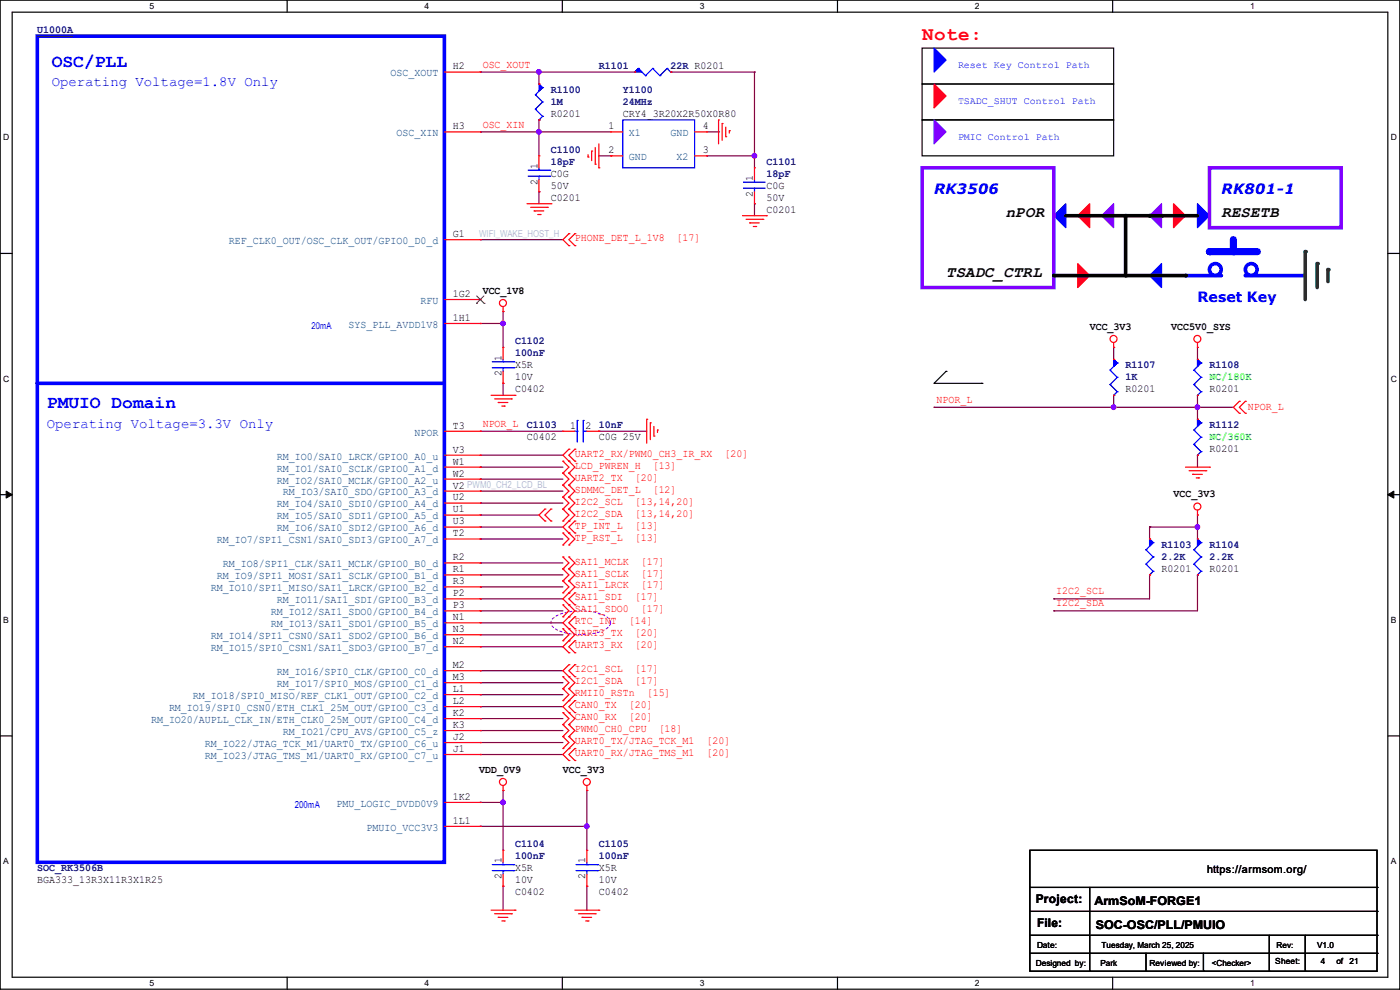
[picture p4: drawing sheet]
<svg xmlns="http://www.w3.org/2000/svg" width="297mm" height="210mm" viewBox="0 0 297 210" stroke-linecap="round" stroke-linejoin="round" font-family="sans-serif">
<path d="M0 0h297v209.8h-297zM2.6 2.6h291.8v204.7h-291.8z" fill="none" stroke="#000" stroke-width=".25"/>
<g fill="#fff">
<path d="M31.7 .3h1v2h-1z"/>
<path d="M31.7 207.6h1v1.9h-1z"/>
</g>
<path d="M60.9 0v2.6M60.9 207.3v2.5" fill="none" stroke="#000" stroke-width=".25"/>
<g fill="#fff">
<path d="M90.1 .3h1v2h-1z"/>
<path d="M90.1 207.6h1v1.9h-1z"/>
</g>
<path d="M119.3 0v2.6M119.3 207.3v2.5" fill="none" stroke="#000" stroke-width=".25"/>
<g fill="#fff">
<path d="M148.5 .3h.9v2h-.9z"/>
<path d="M148.5 207.6h.9v1.9h-.9z"/>
</g>
<path d="M177.7 0v2.6M177.7 207.3v2.5" fill="none" stroke="#000" stroke-width=".25"/>
<g fill="#fff">
<path d="M206.8 .3h1v2h-1z"/>
<path d="M206.8 207.6h1v1.9h-1z"/>
</g>
<path d="M236.1 0v2.6M236.1 207.3v2.5" fill="none" stroke="#000" stroke-width=".25"/>
<g fill="#fff">
<path d="M265.2 .3h1v2h-1z"/>
<path d="M265.2 207.6h1v1.9h-1z"/>
<path d="M.7 28.2h1.2v1.9h-1.2z"/>
<path d="M295.1 28.2h1.2v1.9h-1.2z"/>
<path d="M.7 79.3h1.2v2h-1.2z"/>
<path d="M295.1 79.3h1.2v2h-1.2z"/>
</g>
<path d="M0 53.8h2.6M294.4 53.8h2.6" fill="none" stroke="#000" stroke-width=".25"/>
<g fill="#fff">
<path d="M.7 130.5h1.2v2h-1.2z"/>
<path d="M295.1 130.5h1.1v2h-1.1z"/>
</g>
<path d="M0 104.9h2.6M294.4 104.9h2.6" fill="none" stroke="#000" stroke-width=".25"/>
<path d="M1.3 104.2l1.3 .7-1.3 .8zM294.4 104.9l1.3-.7v1.5z" fill="#000" stroke="#000" stroke-width=".21"/>
<g fill="#fff">
<path d="M.7 181.7h1.2v2h-1.2z"/>
<path d="M295.1 181.7h1.1v2h-1.1z"/>
</g>
<path d="M195.6 10.2h40.7v7.6h-40.7zM195.6 17.8h40.7v7.6h-40.7zM195.6 25.4h40.7v7.7h-40.7zM200.7 78.8h.1M200.7 78.8l-2.5 2.5h10.1M208.3 81.3h.1M0 156.1h2.6M294.4 156.1h2.6" fill="none" stroke="#000" stroke-width=".25"/>
<path d="M198.2 10.2l2.5 2.5-2.5 2.6z" fill-rule="evenodd" fill="#00f" stroke="#00f" stroke-width=".25"/>
<path d="M198.2 17.8l2.5 2.6-2.5 2.5z" fill-rule="evenodd" fill="#f00" stroke="#f00" stroke-width=".25"/>
<path d="M198.2 25.4l2.5 2.6-2.5 2.5z" fill-rule="evenodd" fill="#8000ff" stroke="#8000ff" stroke-width=".25"/>
<g fill="none" stroke="#00f" stroke-width=".76">
<path d="M264.2 58.5h12.7"/>
<circle cx="265.5" cy="57.2" r="1.25"/>
</g>
<path d="M243.9 45.8h2.5" fill="none" stroke="#000" stroke-width=".76"/>
<circle cx="246.4" cy="45.8" r=".38" fill="#000"/>
<circle cx="264.2" cy="58.5" r=".38" fill="#00f"/>
<path d="M261.7 50.8v2.6" fill="none" stroke="#00f" stroke-width="1.5"/>
<circle cx="261.7" cy="53.4" r=".76" fill="#00f"/>
<path d="M256.6 53.4h10.1" fill="none" stroke="#00f" stroke-width="1.5"/>
<circle cx="256.6" cy="53.4" r=".76" fill="#00f"/>
<g fill="#00f" stroke="#00f" stroke-width=".25">
<path d="M226.1 43.2v5.1l-2.5-2.5z" fill-rule="evenodd"/>
<path d="M254 43.2l2.6 2.6-2.6 2.5z" fill-rule="evenodd"/>
</g>
<g fill="#8000ff" stroke="#8000ff" stroke-width=".25">
<path d="M233.7 45.8l2.6-2.6v5.1z" fill-rule="evenodd"/>
<path d="M246.4 43.2v5.1l-2.5-2.5z" fill-rule="evenodd"/>
</g>
<g fill="#f00" stroke="#f00" stroke-width=".25">
<path d="M228.6 45.8l2.6-2.6v5.1z" fill-rule="evenodd"/>
<path d="M249 43.2l2.5 2.6-2.5 2.5z" fill-rule="evenodd"/>
</g>
<path d="M226.1 45.8h27.9" fill="none" stroke="#000" stroke-width=".76"/>
<g fill="#000">
<circle cx="238.8" cy="45.8" r=".38"/>
<circle cx="243.9" cy="45.8" r=".38"/>
<circle cx="246.4" cy="45.8" r=".38"/>
</g>
<g fill="none" stroke="#00f" stroke-width=".76">
<path d="M251.5 58.5h7.6"/>
<circle cx="257.8" cy="57.2" r="1.25"/>
</g>
<circle cx="251.5" cy="58.5" r=".38" fill="#00f"/>
<path d="M246.4 55.9v5.1l-2.5-2.5z" fill-rule="evenodd" fill="#00f" stroke="#00f" stroke-width=".25"/>
<path d="M223.6 58.5h27.9M238.8 45.8v12.7" fill="none" stroke="#000" stroke-width=".76"/>
<g fill="#000">
<circle cx="223.6" cy="58.5" r=".38"/>
<circle cx="238.8" cy="58.5" r=".38"/>
<circle cx="251.5" cy="58.5" r=".38"/>
</g>
<path d="M228.6 55.9l2.6 2.6-2.6 2.5z" fill-rule="evenodd" fill="#f00" stroke="#f00" stroke-width=".25"/>
<path d="M195.6 35.6h28v25.4h-28zM256.6 35.6h27.9v12.7h-27.9z" fill="none" stroke="#8000ff" stroke-width=".76"/>
<path d="M276.9 53.4v10.1" fill="none" stroke="#008000" stroke-width=".76"/>
<circle cx="276.9" cy="53.4" r=".38" fill="#008000"/>
<path d="M279.4 55.9v5.1" fill="none" stroke="#008000" stroke-width=".76"/>
<circle cx="279.4" cy="55.9" r=".38" fill="#008000"/>
<path d="M281.7 57.2v2.5" fill="none" stroke="#008000" stroke-width=".76"/>
<circle cx="281.7" cy="57.2" r=".38" fill="#008000"/>
<path d="M117.3 131.2a10 10 0 0 1 7-1.6 7.8 7.8 0 0 1 4.8 1.6 1.29 1.29 0 0 1-.4 2.2 12.6 12.6 0 0 1-11 0 1.34 1.34 0 0 1-.4-2.2z" fill="none" stroke="#f0f" stroke-width=".25" stroke-dasharray=".5"/>
<g fill="none" stroke="#800040" stroke-width=".25">
<path d="M101.9 15.3h.1M101.9 15.3h32.8M114.3 15.3h.1M114.3 15.3v2.5M134.7 15.3h.1M142.3 15.3h.1M142.3 15.3h17.8M160.1 15.3h.1M160.1 15.3v20.3M101.9 28h.1M101.9 28h27.7M114.3 25.4h.1"/>
<path d="M114.3 28h.1M114.3 25.4v7.7M127 33.1h2.6M129.6 33.1h.1M149.9 33.1h.1M149.9 28h2.5M149.9 33.1h10.2M152.4 28h.1M160.1 33.1h.1M101.9 50.8h.1M101.9 50.8h17.5M114.3 40.7h.1"/>
<path d="M114.3 40.7v2.5M160.1 43.2h.1M160.1 43.2v2.6M101.9 68.6h.1M101.9 68.6h4.8M106.7 66.1h.1M106.7 68.6h.1M106.7 66.1v7.6M236.3 73.7h.1M236.3 73.7v2.5M254 73.7h.1M254 73.7v2.5"/>
<path d="M101.9 91.5h.1M101.9 96.6h.1M101.9 99.1h.1M101.9 91.5h17.5M101.9 96.6h17.5M101.9 99.1h17.5M106.7 81.3h.1M106.7 81.3v2.6M127 91.5h.1M127 91.5h10.2M198.2 86.4h.1M198.2 86.4h63.5"/>
<path d="M236.3 83.9h.1M236.3 86.4h.1M236.3 83.9v2.5M254 83.9h.1M254 86.4h.1M254 96.6h.1M254 83.9v5M254 96.6v2.5M101.9 101.6h.1M101.9 104.2h.1M101.9 106.7h.1M101.9 109.3h.1"/>
<path d="M101.9 111.8h.1M101.9 114.3h.1M101.9 119.4h.1M101.9 111.8h17.5M101.9 101.6h17.5M101.9 104.2h17.5M101.9 106.7h17.5M101.9 109.3h12.4M101.9 114.3h17.5M101.9 119.4h17.5M243.9 111.8h.1M243.9 111.8h10.1"/>
<path d="M243.9 111.8v2.5M254 109.3h.1M254 111.8h.1M254 109.3v5M101.9 122h.1M101.9 124.5h.1M101.9 127h.1M101.9 129.6h.1M101.9 132.1h.1M101.9 134.7h.1M101.9 137.2h.1M101.9 127h17.5"/>
<path d="M101.9 129.6h17.5M101.9 122h17.5M101.9 124.5h17.5M101.9 132.1h17.5M101.9 134.7h17.5M101.9 137.2h17.5M223.6 127h.1M223.6 129.6h.1M243.9 122h.1M243.9 122v5h-20.3M254 122h.1M254 122v7.6h-30.4"/>
<path d="M101.9 142.3h.1M101.9 144.8h.1M101.9 147.4h.1M101.9 149.9h.1M101.9 152.4h.1M101.9 155h.1M101.9 157.5h.1M101.9 142.3h17.5M101.9 144.8h17.5M101.9 147.4h17.5M101.9 149.9h17.5M101.9 152.4h17.5"/>
<path d="M101.9 155h17.5M101.9 157.5h17.5M101.9 170.2h.1M101.9 175.3h.1M101.9 160.1h.1M101.9 170.2h4.8M101.9 175.3h22.6M101.9 160.1h17.5M106.7 167.7h.1M106.7 170.2h.1M106.7 167.7v12.7M124.5 167.7h.1"/>
<path d="M124.5 175.3h.1M124.5 167.7v12.7M106.7 188h.1M106.7 188v5.1M124.5 188h.1M124.5 188v5.1"/>
</g>
<g fill="#f0f" stroke="#f0f" stroke-width=".25">
<circle cx="114.3" cy="15.3" r=".49"/>
<circle cx="254" cy="111.8" r=".49"/>
<circle cx="114.3" cy="28" r=".49"/>
<circle cx="160" cy="33" r=".49"/>
<circle cx="254" cy="86.4" r=".49"/>
<circle cx="106.7" cy="68.6" r=".49"/>
<circle cx="106.7" cy="170.2" r=".49"/>
<circle cx="124.5" cy="175.3" r=".49"/>
<circle cx="236.2" cy="86.4" r=".49"/>
</g>
<g fill="none" stroke="#f00" stroke-width=".25">
<path d="M114.3 17.8h.1M134.7 15.3h.1M142.3 15.3h.1M114.3 33.1h.1M114.3 25.4h.1M114.3 33.1v2.5M114.3 38.1v2.6M124.8 33.3h.1M124.8 32.8v.5M125.5 32h.1M125.5 32v2.1M126.3 34.8h.1"/>
<path d="M126.3 31.3v3.5M127 35.6h.1M127 30.5v5.1M129.6 28h.1M129.6 33.1h.1M129.6 28h2.5M129.6 33.1h2.5M147.4 28h2.5M147.4 33.1h2.5M149.9 33.1h.1M149.9 28h.1M152.4 25.4h.1"/>
<path d="M152.4 25.4v5.1M153.2 26.2h.1M153.2 26.2v3.6M154 29h.1M154 27v2M154.7 27.7h.1M154.7 27.7v.5M160.1 35.6h.1M160.1 35.6v2.5M111.8 43.2h5.1M112.6 44h3.5M113.3 44.7h.1"/>
<path d="M113.3 44.7h2.1M114.1 45.5h.5M114.3 40.7h.1M114.6 45.5h.1M116.1 44h.1M116.9 43.2h.1M120.7 49.6h.1M120.7 52.1h.1M120.7 49.6l-1.3 1.2 1.3 1.3M122 52.1h.1M122 49.6h.1M122 49.6l-1.3 1.2 1.3 1.3"/>
<path d="M157.5 45.8h5.1M158.3 46.5h3.5M159 47.3h.1M159 47.3h2.1M159.8 48h.5M160.1 43.2h.1M160.1 40.7v2.5M160.3 48h.1M161.8 46.5h.1M162.6 45.8h.1M106.7 66.1h.1M106.7 73.7h.1"/>
<path d="M106.7 65.1v1M106.7 73.7v2.5M106.7 78.8v2.5M236.3 73.7h.1M236.3 72.7v1M254 73.7h.1M254 76.2h.1M254 72.7v1M104.2 83.9h5.1M104.9 84.6h3.6M105.7 85.4h.1M105.7 85.4h2"/>
<path d="M106.5 86.1h.5M106.7 81.3h.1M107 86.1h.1M108.5 84.6h.1M109.3 83.9h.1M119.4 97.8h.1M119.4 91.5h.1M119.4 97.8l1.3 1.3-1.3 1.3M119.4 91.5h2.6M120.7 95.3h.1M120.7 97.8h.1M120.7 95.3l-1.3 1.3 2.6 2.5-1.3 1.3"/>
<path d="M122 97.8h.1M122 95.3h.1M122 95.3l-1.3 1.3 1.3 1.2M124.5 91.5h2.5M127 91.5h.1M137.2 88.9h.1M137.2 88.9v5.1M138 89.7h.1M138 89.7v3.6M138.7 92.5h.1M138.7 90.5v2M139.5 91.2h.1"/>
<path d="M139.5 91.2v.5M251.5 99.1h5.1M252.3 99.9h3.5M254 83.9h.1M254 88.9h.1M254 96.6h.1M255.8 99.9h.1M256.6 99.1h.1M262.9 85.1h.1M262.9 87.7h.1M262.9 85.1l-1.2 1.3 1.2 1.3M264.2 87.7h.1"/>
<path d="M264.2 85.1h.1M264.2 85.1l-1.3 1.3 1.3 1.3M115.6 108h.1M115.6 110.5h.1M115.6 108l-1.3 1.3 1.3 1.2M116.9 110.5h.1M116.9 108h.1M116.9 108l-1.3 1.3 1.3 1.2M119.4 100.4h.1M119.4 102.9h.1M119.4 105.5h.1M119.4 108h.1"/>
<path d="M119.4 110.5h.1M119.4 115.6h.1M119.4 113.1h.1M119.4 118.2h.1M119.4 100.4l1.3 1.2-1.3 1.3M119.4 102.9l1.3 1.3-1.3 1.3M119.4 105.5l1.3 1.2-1.3 1.3M119.4 113.1l1.3 1.2-1.3 1.3M119.4 108l1.3 1.3-1.3 1.2M119.4 118.2l1.3 1.2-1.3 1.3M120.7 100.4h.1M120.7 102.9h.1"/>
<path d="M120.7 105.5h.1M120.7 108h.1M120.7 110.5h.1M120.7 113.1h.1M120.7 115.6h.1M120.7 118.2h.1M120.7 100.4l1.3 1.2-1.3 1.3M120.7 102.9l1.3 1.3-1.3 1.3M120.7 105.5l1.3 1.2-1.3 1.3M120.7 108l1.3 1.3-2.6 2.5 2.6 2.5-1.3 1.3M120.7 118.2l1.3 1.2-1.3 1.3M122 113.1h.1"/>
<path d="M122 110.5h.1M122 110.5l-1.3 1.3 1.3 1.3M243.9 114.3h.1M253 100.6h.1M253 100.6h2.1M253.8 101.4h.5M254 109.3h.1M254 114.3h.1M254 108.2v1.1M254.3 101.4h.1M119.4 120.7h.1M119.4 123.2h.1"/>
<path d="M119.4 125.8h.1M119.4 130.9h.1M119.4 128.3h.1M119.4 135.9h.1M119.4 133.4h.1M119.4 120.7l1.3 1.3-1.3 1.2M119.4 123.2l1.3 1.3-1.3 1.3M119.4 128.3l1.3 1.3-1.3 1.3M119.4 133.4l1.3 1.3-1.3 1.2M120.7 120.7h.1M120.7 123.2h.1M120.7 125.8h.1"/>
<path d="M120.7 128.3h.1M120.7 130.9h.1M120.7 135.9h.1M120.7 133.4h.1M120.7 138.5h.1M120.7 120.7l1.3 1.3-1.3 1.2M120.7 123.2l1.3 1.3-2.6 2.5 2.6 2.6-2.6 2.5 2.6 2.6-2.6 2.5 1.3 1.3M122 128.3h.1M122 125.8h.1M122 138.5h.1M122 135.9h.1M122 133.4h.1"/>
<path d="M122 130.9h.1M122 125.8l-1.3 1.2 1.3 1.3M122 135.9l-1.3 1.3 1.3 1.3M122 130.9l-1.3 1.2 1.3 1.3M243.9 122h.1M254 122h.1M119.4 146.1h.1M119.4 143.6h.1M119.4 148.6h.1M119.4 153.7h.1M119.4 151.2h.1M119.4 156.3h.1"/>
<path d="M119.4 158.8h.1M119.4 143.6l1.3 1.2-1.3 1.3M119.4 146.1l1.3 1.3-1.3 1.2M119.4 151.2l1.3 1.2-1.3 1.3M119.4 153.7l1.3 1.3-1.3 1.3M119.4 156.3l1.3 1.2-1.3 1.3M120.7 141h.1M120.7 143.6h.1M120.7 146.1h.1M120.7 148.6h.1M120.7 151.2h.1M120.7 153.7h.1"/>
<path d="M120.7 156.3h.1M120.7 158.8h.1M120.7 141l-1.3 1.3 2.6 2.5-1.3 1.3M120.7 146.1l1.3 1.3-2.6 2.5 2.6 2.5-1.3 1.3M120.7 153.7l1.3 1.3-1.3 1.3M120.7 156.3l1.3 1.2-2.6 2.6 1.3 1.2M122 143.6h.1M122 141h.1M122 151.2h.1M122 148.6h.1M122 158.8h.1M122 141l-1.3 1.3 1.3 1.3"/>
<path d="M122 148.6l-1.3 1.3 1.3 1.3M122 158.8l-1.3 1.3 1.3 1.2M106.7 167.7h.1M106.7 166.7v1M120.7 161.3h.1M122 161.3h.1M124.5 167.7h.1M124.5 166.7v1M104.2 193.1h5.1M104.9 193.8h3.6M105.7 194.6h.1M105.7 194.6h2"/>
<path d="M106.5 195.4h.5M106.7 180.4h.1M106.7 188h.1M106.7 180.4v2.5M106.7 185.5v2.5M107 195.4h.1M108.5 193.8h.1M109.3 193.1h.1M122 193.1h5M122.7 193.8h3.6M123.5 194.6h.1M123.5 194.6h2"/>
<path d="M124.2 195.4h.6M124.8 195.4h.1M126.3 193.8h.1M127 193.1h.1"/>
<circle cx="106.7" cy="64.3" r=".74"/>
<circle cx="236.2" cy="71.9" r=".74"/>
<circle cx="254" cy="71.9" r=".74"/>
<circle cx="254" cy="107.5" r=".74"/>
<circle cx="106.7" cy="165.9" r=".74"/>
<circle cx="124.5" cy="165.9" r=".74"/>
</g>
<g fill="none" stroke="#000" stroke-width=".25">
<path d="M218.5 180.4h73.6v25.6h-73.6zM218.5 188.3h73.6M218.5 193.3h73.6M218.5 198.4h73.6M231.2 188.3v17.7M269.3 198.4v7.6M276.9 198.4v7.6M292.1 188.3h.1M292.1 193.3h.1M292.1 198.4h.1M218.5 202.2h73.6M231.2 206h.1"/>
<path d="M243.1 206h.1M243.1 202.2v3.8M255.3 206h.1M255.3 202.2v3.8M269.3 206h.1M276.9 206h.1M292.1 202.2h.1"/>
</g>
<g fill="none" stroke="#00f" stroke-width=".25">
<path d="M114.3 17.8l.8 .8M115.1 18.6h.1M115.1 18.6l-1.5 1.5M135.4 14.5h.1M135.4 14.5l-.7 .8M135.4 14.5l1.5 1.5M136.9 16h.1M138.5 14.5h.1M138.5 14.5l-1.6 1.5M138.5 14.5l1.5 1.5M140 16h.1M141.5 14.5h.1"/>
<path d="M141.5 14.5l-1.5 1.5M141.5 14.5l.8 .8M142.3 15.3h.1M112.1 37.4h4.5M112.1 36.1h4.5M113.6 20.1h.1M113.6 23.2h.1M113.6 20.1l1.5 1.5M113.6 23.2l1.5 1.5M114.3 36.1h.1M114.3 37.4h.1M114.3 25.4h.1"/>
<path d="M114.3 35.6v.5M114.3 37.4v.7M115.1 21.6h.1M115.1 24.7h.1M115.1 21.6l-1.5 1.6M115.1 24.7l-.8 .7M116.6 37.4h.1M116.6 36.1h.1M132.1 25.4h15.3v10.2h-15.3zM157.8 39.9h.1M157.8 38.7h.1M157.8 39.9h4.5"/>
<path d="M157.8 38.7h4.5M160.1 38.7h.1M160.1 39.9h.1M160.1 38.1v.6M160.1 39.9v.8M104.4 78h4.6M104.4 76.8h4.6M106.7 76.8h.1M106.7 78h.1M106.7 76.2v.6M106.7 78v.8M109 78h.1"/>
<path d="M109 76.8h.1M253.3 78.5h.1M253.3 78.5l1.5 1.6M254 76.2l.8 .8M254.8 77h.1M254.8 77l-1.5 1.5M122 91.5h.5M122.5 91.5h.1M122.5 89.2h.1M122.5 89.2v4.6M123.7 89.2h.1M123.7 91.5h.1"/>
<path d="M123.7 91.5h.8M123.7 89.2v4.6M253.3 81.6h.1M253.3 91.2h.1M253.3 94.3h.1M253.3 81.6l1.5 1.5M253.3 91.2l1.5 1.6M253.3 94.3l1.5 1.5M254 83.9h.1M254 96.6h.1M254 88.9l.8 .8M254.8 80.1h.1"/>
<path d="M254.8 83.1h.1M254.8 89.7h.1M254.8 92.8h.1M254.8 95.8h.1M254.8 80.1l-1.5 1.5M254.8 83.1l-.8 .8M254.8 89.7l-1.5 1.5M254.8 92.8l-1.5 1.5M254.8 95.8l-.8 .8M243.1 116.6h.1M243.1 119.7h.1M243.1 116.6l1.5 1.6"/>
<path d="M243.1 119.7l1.5 1.5M243.9 114.3l.7 .8M244.6 115.1h.1M244.6 118.2h.1M244.6 115.1l-1.5 1.5M244.6 118.2l-1.5 1.5M253.3 116.6h.1M253.3 119.7h.1M253.3 116.6l1.5 1.6M253.3 119.7l1.5 1.5M254 114.3l.8 .8M254.8 115.1h.1"/>
<path d="M254.8 118.2h.1M254.8 115.1l-1.5 1.5M254.8 118.2l-1.5 1.5M243.9 122h.1M244.6 121.2h.1M244.6 121.2l-.7 .8M254 122h.1M254.8 121.2h.1M254.8 121.2l-.8 .8M104.4 184.7h4.6M104.4 183.4h4.6M106.7 183.4h.1"/>
<path d="M106.7 184.7h.1M106.7 182.9v.5M106.7 184.7v.8M109 184.7h.1M109 183.4h.1"/>
</g>
<g fill="#00f" stroke="#00f" stroke-width=".25">
<path d="M254 76.2l.8 .8-.8 .8z"/>
<path d="M254 114.3l.8 .8-.8 .8z"/>
<path d="M134.7 15.3l.7-.8 .8 .8z"/>
<path d="M254 88.9l.8 .8-.8 .8z"/>
<path d="M114.3 17.8l.8 .8-.8 .7z"/>
<path d="M243.9 114.3l.7 .8-.7 .8z"/>
</g>
<path d="M7.9 7.7h86.4v175.2h-86.4zM7.9 81.3h86.4" fill="none" stroke="#00f" stroke-width=".76"/>
<circle cx="7.9" cy="81.3" r=".38" fill="#00f"/>
<path d="M7.9 7.6h7.6" fill="none" stroke="#000080" stroke-width=".21"/>
<g fill="none" stroke="#f00" stroke-width=".25">
<path d="M94.3 15.3h7.6M101.9 15.3h.1M94.3 28h7.6M101.9 28h.1M94.3 50.8h7.6M101.9 50.8h.1M94.3 63.5h7.6M94.3 68.6h7.6M101.9 63.5h.1M101.9 68.6h.1M236.3 76.2h.1M94.3 91.5h7.6"/>
<path d="M94.3 96.6h7.6M94.3 99.1h7.6M101.9 91.5h.1M101.9 96.6h.1M101.9 99.1h.1M236.3 83.9h.1M94.3 101.6h7.6M94.3 104.2h7.6M94.3 106.7h7.6M94.3 109.3h7.6M94.3 111.8h7.6M94.3 114.3h7.6"/>
<path d="M94.3 119.4h7.6M101.9 101.6h.1M101.9 104.2h.1M101.9 106.7h.1M101.9 109.3h.1M101.9 111.8h.1M101.9 114.3h.1M101.9 119.4h.1M94.3 122h7.6M94.3 124.5h7.6M94.3 127h7.6M94.3 129.6h7.6"/>
<path d="M94.3 132.1h7.6M94.3 134.7h7.6M94.3 137.2h7.6M101.9 122h.1M101.9 124.5h.1M101.9 127h.1M101.9 129.6h.1M101.9 132.1h.1M101.9 134.7h.1M101.9 137.2h.1M94.3 142.3h7.6M94.3 144.8h7.6"/>
<path d="M94.3 147.4h7.6M94.3 149.9h7.6M94.3 152.4h7.6M94.3 155h7.6M94.3 157.5h7.6M101.9 142.3h.1M101.9 144.8h.1M101.9 147.4h.1M101.9 149.9h.1M101.9 152.4h.1M101.9 155h.1M101.9 157.5h.1"/>
<path d="M94.3 160.1h7.6M94.3 170.2h7.6M94.3 175.3h7.6M101.9 160.1h.1M101.9 170.2h.1M101.9 175.3h.1M124.5 180.4h.1M124.5 188h.1M124.5 180.4v2.5M124.5 185.5v2.5"/>
</g>
<path d="M101.1 64.3h.1M101.1 62.8l1.6 1.5M102.7 62.8l-1.6 1.5M102.7 64.3h.1" fill="none" stroke="#804000" stroke-width=".21"/>
<g fill="none" stroke="#00f" stroke-width=".25">
<path d="M235.5 78.5h.1M235.5 78.5l1.5 1.6M236.3 76.2l.7 .8M237 77h.1M237 77l-1.5 1.5M235.5 81.6h.1M235.5 81.6l1.5 1.5M236.3 83.9h.1M237 80.1h.1M237 83.1h.1M237 80.1l-1.5 1.5M237 83.1l-.7 .8"/>
<path d="M122.2 184.7h4.6M122.2 183.4h4.6M124.5 183.4h.1M124.5 184.7h.1M124.5 182.9v.5M124.5 184.7v.8M126.8 184.7h.1M126.8 183.4h.1"/>
</g>
<path d="M236.3 76.2l.7 .8-.7 .8z" fill="#00f" stroke="#00f" stroke-width=".25"/>
<g fill="#f0f" stroke="#f0f" stroke-width=".25">
<circle cx="114.3" cy="15.3" r=".49"/>
<circle cx="254" cy="111.8" r=".49"/>
<circle cx="114.3" cy="28" r=".49"/>
<circle cx="160" cy="33" r=".49"/>
<circle cx="254" cy="86.4" r=".49"/>
<circle cx="106.7" cy="68.6" r=".49"/>
<circle cx="106.7" cy="170.2" r=".49"/>
<circle cx="124.5" cy="175.3" r=".49"/>
<circle cx="236.2" cy="86.4" r=".49"/>
</g>
<text font-size="4.1" fill="#f00" x="195.6" y="8.6">Note:</text>
<g font-size="3.8" fill="#00f">
<text x="11" y="14.2">OSC/PLL</text>
<text x="9.9" y="86.6">PMUIO Domain</text>
</g>
<g font-size="3.3">
<text x="213.4" y="46">nPOR</text>
<text x="259.1" y="46">RESETB</text>
<text x="200.7" y="58.7">TSADC_CTRL</text>
</g>
<g font-size="3" fill="#00f">
<text x="11" y="18.2">Operating Voltage=1.8V Only</text>
<text x="198.2" y="41.2">RK3506</text>
<text x="259.1" y="41.2">RK801-1</text>
<text x="254" y="64">Reset Key</text>
<text x="9.9" y="90.8">Operating Voltage=3.3V Only</text>
</g>
<g font-size="2.5">
<text x="219.8" y="191.6">Project:</text>
<text x="232.2" y="191.9">ArmSoM-FORGE1</text>
<text x="220" y="196.7">File:</text>
<text x="232.5" y="197">SOC-OSC/PLL/PMUIO</text>
</g>
<g font-size="2.3" fill="#000080">
<text x="7.9" y="7">U1000A</text>
<text x="127" y="14.6">R1101</text>
<text x="142.3" y="14.6">22R R0201</text>
<text x="116.9" y="19.7">R1100</text>
<text x="116.9" y="22.2">1M</text>
<text x="132.1" y="19.7">Y1100</text>
<text x="132.1" y="22.2">24MHz</text>
<text x="116.9" y="32.4">C1100</text>
<text x="116.9" y="34.9">18pF</text>
<text x="162.6" y="34.9">C1101</text>
<text x="162.6" y="37.5">18pF</text>
<text x="109.3" y="73">C1102</text>
<text x="109.3" y="75.6">100nF</text>
<text x="238.8" y="78.1">R1107</text>
<text x="238.8" y="80.6">1K</text>
<text x="256.6" y="78.1">R1108</text>
<text x="111.8" y="90.8">C1103</text>
<text x="127" y="90.8">10nF</text>
<text x="256.6" y="90.8">R1112</text>
<text x="246.4" y="116.2">R1103</text>
<text x="246.4" y="118.7">2.2K</text>
<text x="256.6" y="116.2">R1104</text>
<text x="256.6" y="118.7">2.2K</text>
<text x="109.3" y="179.7">C1104</text>
<text x="127" y="179.7">C1105</text>
<text x="7.9" y="184.8">SOC_RK3506B</text>
<text x="109.3" y="182.2">100nF</text>
<text x="127" y="182.2">100nF</text>
</g>
<g font-size="2.3" fill="#004080">
<text x="82.8" y="16.2">OSC_XOUT</text>
<text x="84.1" y="28.9">OSC_XIN</text>
<text x="133.4" y="28.9">X1</text>
<text x="142.3" y="28.9">GND</text>
<text x="133.4" y="34">GND</text>
<text x="143.6" y="34">X2</text>
<text x="48.6" y="51.8">REF_CLK0_OUT/OSC_CLK_OUT/GPIO0_D0_d</text>
<text x="89.2" y="64.5">RFU</text>
<text x="74" y="69.6">SYS_PLL_AVDD1V8</text>
<text x="87.9" y="92.4">NPOR</text>
<text x="58.7" y="97.5">RM_IO0/SAI0_LRCK/GPIO0_A0_u</text>
<text x="58.7" y="100">RM_IO1/SAI0_SCLK/GPIO0_A1_d</text>
<text x="58.7" y="102.6">RM_IO2/SAI0_MCLK/GPIO0_A2_u</text>
<text x="58.7" y="107.7">RM_IO4/SAI0_SDI0/GPIO0_A4_d</text>
<text x="60" y="105.1">RM_IO3/SAI0_SDO/GPIO0_A3_d</text>
<text x="58.7" y="110.2">RM_IO5/SAI0_SDI1/GPIO0_A5_d</text>
<text x="58.7" y="112.7">RM_IO6/SAI0_SDI2/GPIO0_A6_d</text>
<text x="46" y="115.3">RM_IO7/SPI1_CSN1/SAI0_SDI3/GPIO0_A7_d</text>
<text x="44.7" y="125.4">RM_IO10/SPI1_MISO/SAI1_LRCK/GPIO0_B2_d</text>
<text x="46" y="122.9">RM_IO9/SPI1_MOSI/SAI1_SCLK/GPIO0_B1_d</text>
<text x="47.3" y="120.4">RM_IO8/SPI1_CLK/SAI1_MCLK/GPIO0_B0_d</text>
<text x="57.4" y="130.5">RM_IO12/SAI1_SDO0/GPIO0_B4_d</text>
<text x="58.7" y="128">RM_IO11/SAI1_SDI/GPIO0_B3_d</text>
<text x="44.7" y="135.6">RM_IO14/SPI1_CSN0/SAI1_SDO2/GPIO0_B6_d</text>
<text x="57.4" y="133.1">RM_IO13/SAI1_SDO1/GPIO0_B5_d</text>
<text x="44.7" y="138.1">RM_IO15/SPI0_CSN1/SAI1_SDO3/GPIO0_B7_d</text>
<text x="58.7" y="143.2">RM_IO16/SPI0_CLK/GPIO0_C0_d</text>
<text x="40.9" y="148.3">RM_IO18/SPI0_MISO/REF_CLK1_OUT/GPIO0_C2_d</text>
<text x="58.7" y="145.8">RM_IO17/SPI0_MOS/GPIO0_C1_d</text>
<text x="32" y="153.4">RM_IO20/AUPLL_CLK_IN/ETH_CLK0_25M_OUT/GPIO0_C4_d</text>
<text x="35.9" y="150.8">RM_IO19/SPI0_CSN0/ETH_CLK1_25M_OUT/GPIO0_C3_d</text>
<text x="60" y="155.9">RM_IO21/CPU_AVS/GPIO0_C5_z</text>
<text x="43.5" y="158.5">RM_IO22/JTAG_TCK_M1/UART0_TX/GPIO0_C6_u</text>
<text x="43.5" y="161">RM_IO23/JTAG_TMS_M1/UART0_RX/GPIO0_C7_u</text>
<text x="71.4" y="171.2">PMU_LOGIC_DVDD0V9</text>
<text x="77.8" y="176.2">PMUIO_VCC3V3</text>
</g>
<g font-size="2.3">
<text x="96.1" y="14.7">H2</text>
<text x="96.1" y="27.4">H3</text>
<text x="116.9" y="24.8">R0201</text>
<text x="129.1" y="27.4">1</text>
<text x="132.1" y="24.8">CRY4_3R20X2R50X0R80</text>
<text x="149.1" y="27.4">4</text>
<text x="114" y="35.9" transform="rotate(-90 114 35.9)">1</text>
<text x="129.1" y="32.5">2</text>
<text x="149.1" y="32.5">3</text>
<text x="114" y="39.2" transform="rotate(-90 114 39.2)">2</text>
<text x="116.9" y="37.5">C0G</text>
<text x="116.9" y="40">50V</text>
<text x="159.7" y="41.7" transform="rotate(-90 159.7 41.7)">2</text>
<text x="159.7" y="38.4" transform="rotate(-90 159.7 38.4)">1</text>
<text x="162.6" y="40">C0G</text>
<text x="116.9" y="42.5">C0201</text>
<text x="162.6" y="45.1">C0201</text>
<text x="162.6" y="42.5">50V</text>
<text x="96.1" y="50.3">G1</text>
<text x="96.1" y="63">1G2</text>
<text x="102.4" y="62.4">VCC_1V8</text>
<text x="96.1" y="68.1">1H1</text>
<text x="231.2" y="70">VCC_3V3</text>
<text x="248.5" y="70">VCC5V0_SYS</text>
<text x="106.4" y="76.5" transform="rotate(-90 106.4 76.5)">1</text>
<text x="106.4" y="79.8" transform="rotate(-90 106.4 79.8)">2</text>
<text x="109.3" y="83.2">C0402</text>
<text x="109.3" y="78.1">X5R</text>
<text x="109.3" y="80.6">10V</text>
<text x="238.8" y="83.2">R0201</text>
<text x="256.6" y="83.2">R0201</text>
<text x="96.1" y="90.9">T3</text>
<text x="111.8" y="93.3">C0402</text>
<text x="120.9" y="91.1">1</text>
<text x="124.2" y="91.1">2</text>
<text x="127" y="93.3">C0G 25V</text>
<text x="256.6" y="95.9">R0201</text>
<text x="96.1" y="96">V3</text>
<text x="96.1" y="98.6">W1</text>
<text x="96.1" y="101.1">W2</text>
<text x="96.1" y="103.6">V2</text>
<text x="96.1" y="106.2">U2</text>
<text x="249" y="105.5">VCC_3V3</text>
<text x="96.1" y="108.7">U1</text>
<text x="96.1" y="111.3">U3</text>
<text x="96.1" y="113.8">T2</text>
<text x="96.1" y="118.9">R2</text>
<text x="96.1" y="121.4">R1</text>
<text x="96.1" y="124">R3</text>
<text x="246.4" y="121.3">R0201</text>
<text x="256.6" y="121.3">R0201</text>
<text x="96.1" y="126.5">P2</text>
<text x="96.1" y="129">P3</text>
<text x="96.1" y="131.6">N1</text>
<text x="96.1" y="134.1">N3</text>
<text x="96.1" y="136.7">N2</text>
<text x="96.1" y="141.7">M2</text>
<text x="96.1" y="144.3">M3</text>
<text x="96.1" y="146.8">L1</text>
<text x="96.1" y="149.4">L2</text>
<text x="96.1" y="151.9">K2</text>
<text x="96.1" y="154.4">K3</text>
<text x="96.1" y="157">J2</text>
<text x="96.1" y="159.5">J1</text>
<text x="101.6" y="164">VDD_0V9</text>
<text x="119.4" y="164">VCC_3V3</text>
<text x="96.1" y="169.7">1K2</text>
<text x="96.1" y="174.8">1L1</text>
<text x="106.4" y="183.2" transform="rotate(-90 106.4 183.2)">1</text>
<text x="109.3" y="184.8">X5R</text>
<text x="124.2" y="183.2" transform="rotate(-90 124.2 183.2)">1</text>
<text x="127" y="184.8">X5R</text>
<text x="256.1" y="185.3">https://armsom.org/</text>
<text x="7.9" y="187.3">BGA333_13R3X11R3X1R25</text>
<text x="106.4" y="186.5" transform="rotate(-90 106.4 186.5)">2</text>
<text x="109.3" y="189.9">C0402</text>
<text x="109.3" y="187.3">10V</text>
<text x="124.2" y="186.5" transform="rotate(-90 124.2 186.5)">2</text>
<text x="127" y="189.9">C0402</text>
<text x="127" y="187.3">10V</text>
</g>
<g font-size="2.3" fill="#f00">
<text x="102.4" y="14.4">OSC_XOUT</text>
<text x="102.4" y="27.1">OSC_XIN</text>
<text x="122" y="51.2">PHONE_DET_L_1V8</text>
<text x="143.5" y="51.2">[17]</text>
<text x="198.7" y="85.5">NPOR_L</text>
<text x="264.7" y="87">NPOR_L</text>
<text x="102.4" y="90.6">NPOR_L</text>
<text x="122" y="96.9">UART2_RX/PWM0_CH3_IR_RX</text>
<text x="122" y="99.4">LCD_PWREN_H</text>
<text x="122" y="102">UART2_TX</text>
<text x="134.7" y="102">[20]</text>
<text x="138.5" y="99.4">[13]</text>
<text x="153.7" y="96.9">[20]</text>
<text x="122" y="104.5">SDMMC_DET_L</text>
<text x="122" y="107.1">I2C2_SCL</text>
<text x="134.7" y="107.1">[13,14,20]</text>
<text x="138.5" y="104.5">[12]</text>
<text x="122" y="109.6">I2C2_SDA</text>
<text x="122" y="112.1">TP_INT_L</text>
<text x="134.7" y="109.6">[13,14,20]</text>
<text x="134.7" y="112.1">[13]</text>
<text x="122" y="114.7">TP_RST_L</text>
<text x="122" y="119.8">SAI1_MCLK</text>
<text x="134.7" y="114.7">[13]</text>
<text x="135.9" y="119.8">[17]</text>
<text x="122" y="122.3">SAI1_SCLK</text>
<text x="122" y="124.8">SAI1_LRCK</text>
<text x="135.9" y="122.3">[17]</text>
<text x="135.9" y="124.8">[17]</text>
<text x="122" y="127.4">SAI1_SDI</text>
<text x="122" y="129.9">SAI1_SDO0</text>
<text x="134.7" y="127.4">[17]</text>
<text x="135.9" y="129.9">[17]</text>
<text x="224.1" y="126.1">I2C2_SCL</text>
<text x="224.1" y="128.7">I2C2_SDA</text>
<text x="122" y="135">UART3_TX</text>
<text x="122" y="137.5">UART3_RX</text>
<text x="122" y="132.5">RTC_INT</text>
<text x="133.4" y="132.5">[14]</text>
<text x="134.7" y="135">[20]</text>
<text x="134.7" y="137.5">[20]</text>
<text x="122" y="142.6">I2C1_SCL</text>
<text x="134.7" y="142.6">[17]</text>
<text x="122" y="145.2">I2C1_SDA</text>
<text x="122" y="147.7">RMII0_RSTn</text>
<text x="134.7" y="145.2">[17]</text>
<text x="137.2" y="147.7">[15]</text>
<text x="122" y="150.2">CAN0_TX</text>
<text x="122" y="152.8">CAN0_RX</text>
<text x="122" y="155.3">PWM0_CH0_CPU</text>
<text x="133.4" y="150.2">[20]</text>
<text x="133.4" y="152.8">[20]</text>
<text x="139.7" y="155.3">[18]</text>
<text x="122" y="157.9">UART0_TX/JTAG_TCK_M1</text>
<text x="122" y="160.4">UART0_RX/JTAG_TMS_M1</text>
<text x="149.9" y="157.9">[20]</text>
<text x="149.9" y="160.4">[20]</text>
</g>
<g font-size="2.3" fill="#0f0">
<text x="256.6" y="80.6">NC/180K</text>
<text x="256.6" y="93.3">NC/360K</text>
</g>
<g font-size="2.1" fill="#00f">
<text x="203.2" y="14.4">Reset Key Control Path</text>
<text x="203.2" y="22">TSADC_SHUT Control Path</text>
<text x="203.2" y="29.6">PMIC Control Path</text>
</g>
<g font-size="2" fill="#c0c0c0">
<text x="101.6" y="50.2">WIFI_WAKE_HOST_H</text>
<text x="99.1" y="103.5">PWM0_CH2_LCD_BL</text>
</g>
<g font-size="2" fill="#00f">
<text x="66.1" y="69.8">20mA</text>
<text x="62.5" y="171.4">200mA</text>
</g>
<g font-size="1.8">
<text x="31.7" y="1.9">5</text>
<text x="90.1" y="1.9">4</text>
<text x="148.5" y="1.9">3</text>
<text x="206.8" y="1.9">2</text>
<text x="265.2" y="1.9">1</text>
<text x=".7" y="29.8">D</text>
<text x="295.1" y="29.8">D</text>
<text x=".7" y="80.9">C</text>
<text x="295.1" y="80.9">C</text>
<text x=".7" y="132.1">B</text>
<text x="295.1" y="132.1">B</text>
<text x=".7" y="183.3">A</text>
<text x="295.1" y="183.3">A</text>
<text x="220" y="201">Date:</text>
<text x="233.7" y="201">Tuesday, March 25, 2025</text>
<text x="279.4" y="201">V1.0</text>
<text x="31.7" y="209.2">5</text>
<text x="90.1" y="209.2">4</text>
<text x="148.5" y="209.2">3</text>
<text x="206.8" y="209.2">2</text>
<text x="219.8" y="204.9">Designed by:</text>
<text x="233.5" y="204.9">Park</text>
<text x="243.9" y="204.9">Reviewed by:</text>
<text x="257.1" y="204.9">&lt;Checker&gt;</text>
<text x="265.2" y="209.2">1</text>
<text x="270.6" y="204.6">Sheet:</text>
<text x="280.2" y="204.6">4</text>
<text x="283.5" y="204.6">of</text>
<text x="286.3" y="204.6">21</text>
</g>
<text font-size="1.7" x="270.8" y="201">Rev:</text>
</svg>
